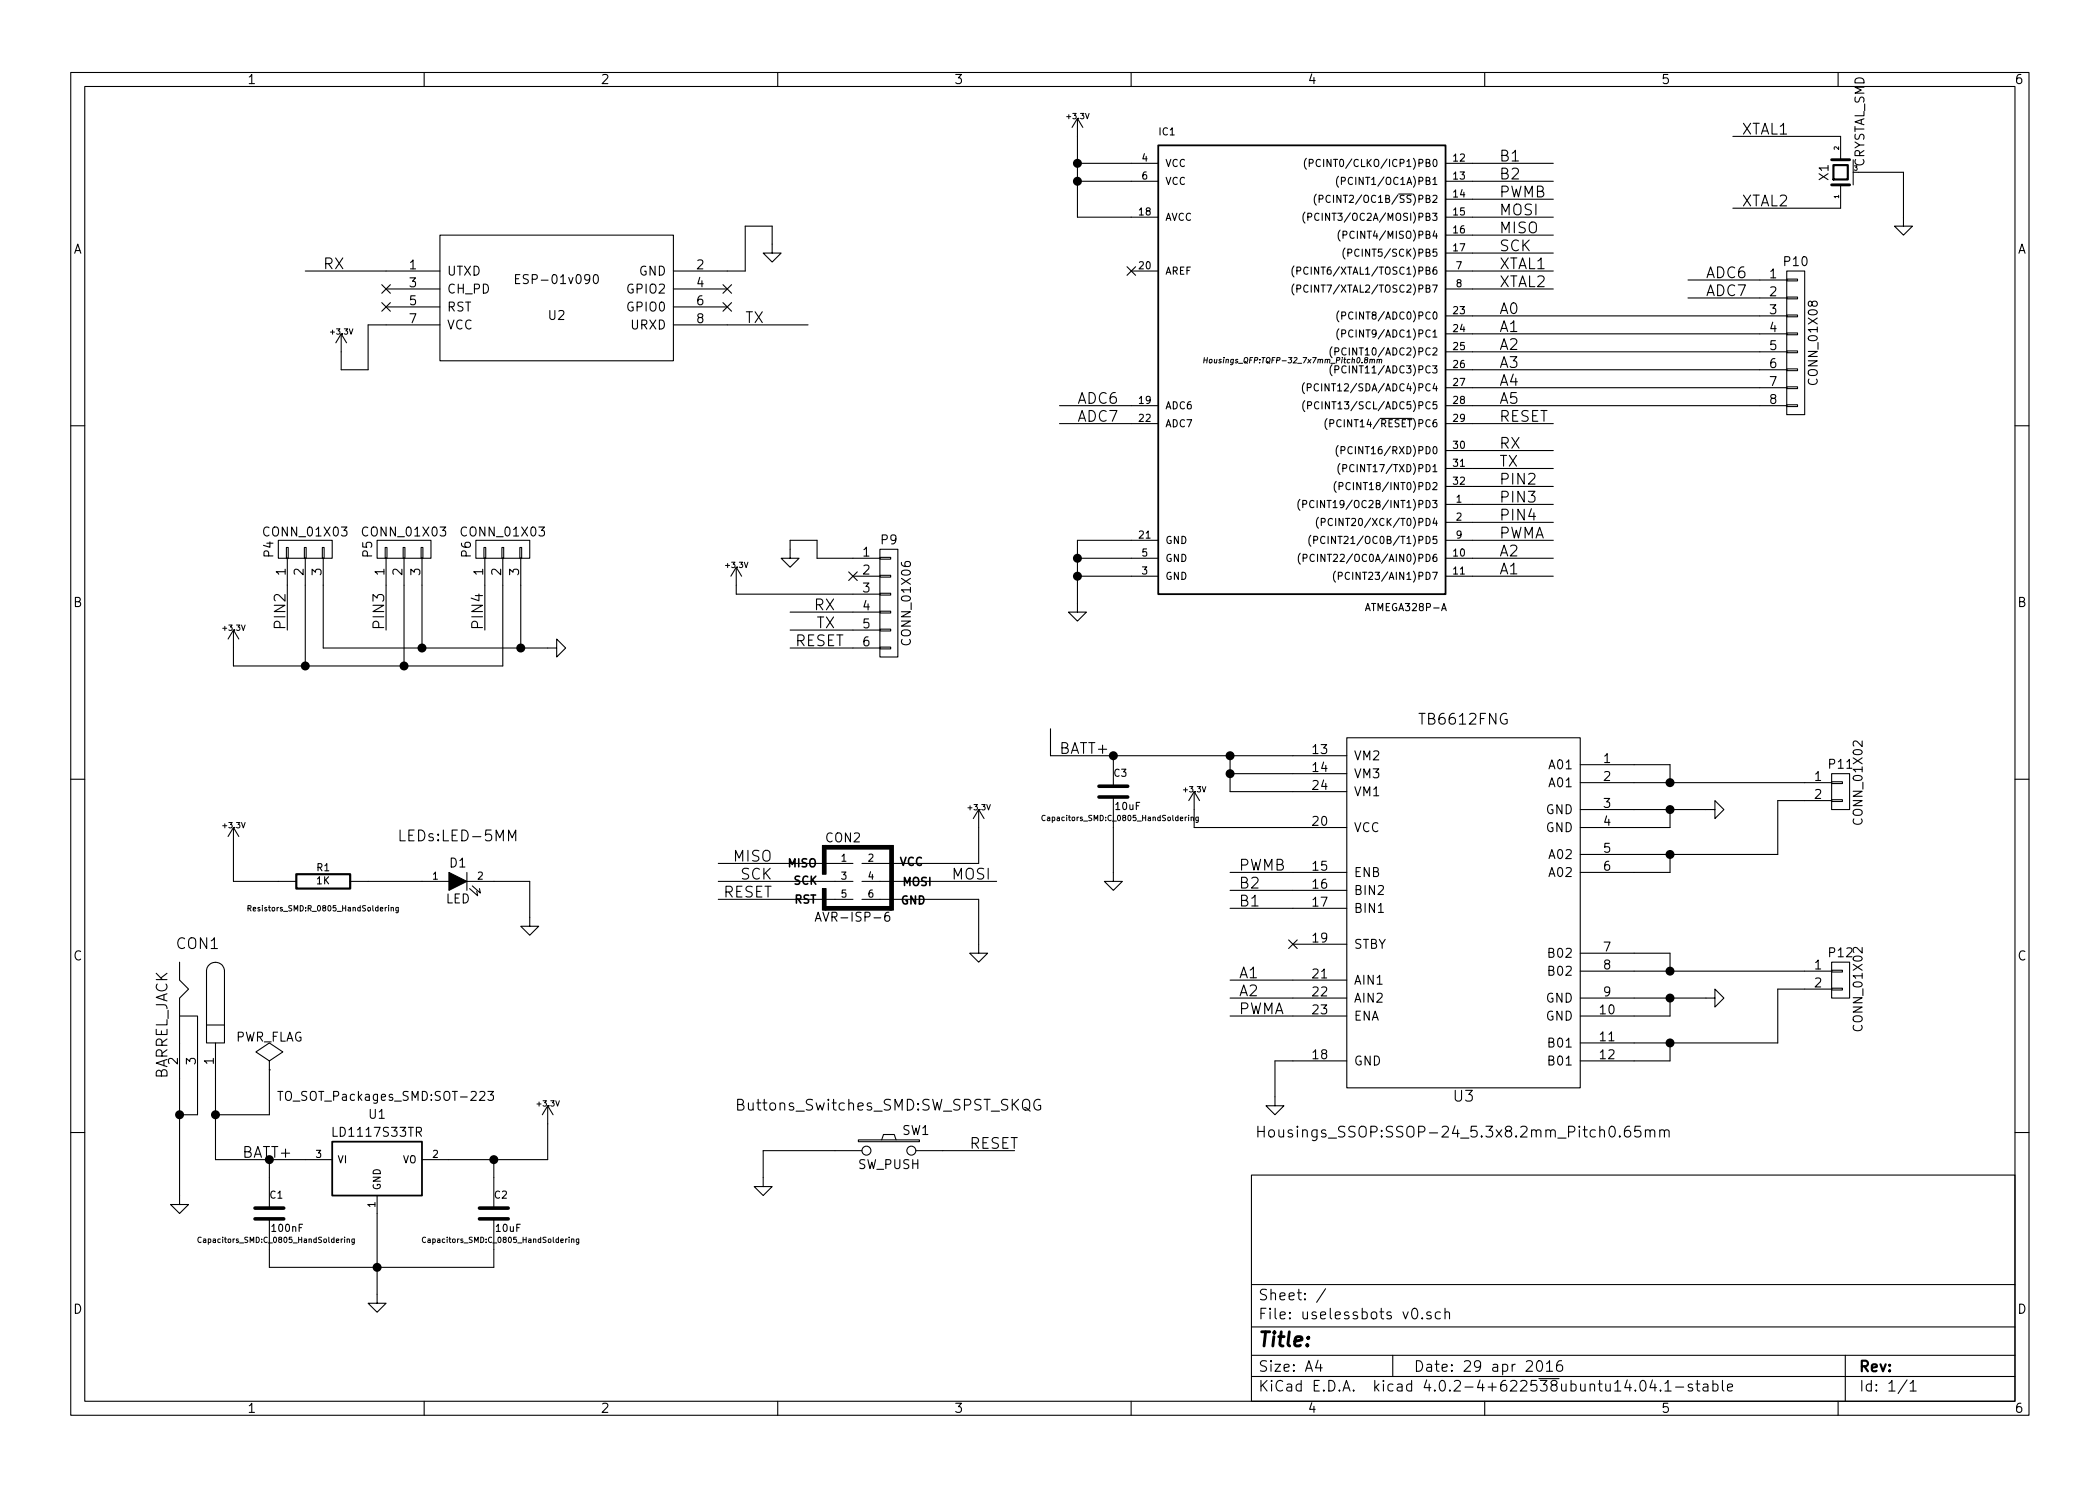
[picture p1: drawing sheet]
<svg xmlns="http://www.w3.org/2000/svg" width="297mm" height="210mm" viewBox="0 0 297 210" stroke-linecap="round" stroke-linejoin="round" font-family="sans-serif">
<g fill="none" stroke="#000" stroke-width=".15">
<path d="M10 10.3h277v189.9h-277zM12 12.2h273v186.1h-273zM60 10.3v1.9M110 10.3v1.9M152.4 16.8v13.9h11.4M152.4 16.8l-.8 1.2M152.4 16.8l.8 1.2M160 10.3v1.9M210 10.3v1.9M245.1 19.3h15.2v3.3M260 10.3v1.9M43.2 38.3h19"/>
<path d="M62.2 33.3h33v17.7h-33zM72.9 39.4h.5M73.5 38.9h-.6v1.2h.6M84 39l.3-.1a.72 .72 0 0 1-.1 1.2l-.2-.1-.1-.4zM109.2 35.8h-1.3l1.3 1.3 1.3-1.3h-1.3v-3.8h-3.8v6.3h-10.2M152.4 23.1h11.4M152.4 25.6h11.4M159.4 37.7l1.2 1.3M160 38.3h3.8M160.6 37.7l-1.2 1.3M183 37.6a1.2 1.2 0 0 0 0 1.6M183.4 38.3h.5l.1-.2-.1-.3h-.5v1"/>
<path d="M184.6 30a1.2 1.2 0 0 0 0 1.6M184.8 22.4a1.2 1.2 0 0 0 0 1.5M185 30.7h.5v-.2v-.3h-.5v1M185.2 23.1l.5-.1 .1-.1-.1-.3-.5-.1v1.1M186.2 27.5a1.2 1.2 0 0 0 0 1.5M186.6 30.3a.4 .4 0 0 0-.5 0 .4 .4 0 0 0-.1 .5 .37 .37 0 0 0 .1 .3 .37 .37 0 0 0 .5 0M186.6 28.2l.5-.1v-.1v-.3l-.5-.1v1M186.8 22.7a.4 .4 0 0 0-.5-.1 .4 .4 0 0 0-.1 .5 .37 .37 0 0 0 .1 .4 .37 .37 0 0 0 .5 0M188.2 27.7a.4 .4 0 0 0-.5 0 .4 .4 0 0 0-.1 .5 .37 .37 0 0 0 .1 .4 .37 .37 0 0 0 .5-.1M189.3 24.9a1.2 1.2 0 0 0 0 1.6M189.6 32.6a1.2 1.2 0 0 0 0 1.5M189.7 25.6h.5l.1-.2-.1-.3h-.5v1"/>
<path d="M190 33.2h.4l.1-.2-.1-.2-.4-.1v1M190.2 35.1a1.2 1.2 0 0 0 0 1.5M190.7 35.8l.4-.1 .1-.1-.1-.3-.4-.1v1.1M204.5 38.3h15.2M204.5 23.1h15.2M204.5 25.6h15.2M204.5 28.2h15.2M204.5 30.7h15.2M204.5 33.3h15.2M204.5 35.8h15.2M238.8 39.6h13.9M252.7 38.3h2.6v20.4h-2.6z"/>
<path d="M252.7 39.5h1.6v.2h-1.6zM260.3 26.2v3.3h-15.2M262.1 22.6v3.6M262.9 24.4h6.3v7.6h1.3l-1.3 1.3-1.2-1.3h1.2M48.3 47.2l-.8 1.3M48.3 47.2l.7 1.3M54 40.3l1.2 1.2M54 42.8l1.2 1.2M54.6 40.9h7.6M54.6 43.4h7.6M55.2 40.3l-1.2 1.2M55.2 42.8l-1.2 1.2"/>
<path d="M62.2 46h-10.1v6.3h-3.8v-5.1M95.2 40.9h7.7M95.2 43.4h7.7M95.2 46h19.1M102.3 40.3l1.2 1.2M102.3 42.8l1.2 1.2M103.5 40.3l-1.2 1.2M103.5 42.8l-1.2 1.2M149.9 59.9h13.9M149.9 57.4h13.9M183 40.2a1.2 1.2 0 0 0 0 1.5M183.4 40.9l.5-.1 .1-.1-.1-.3-.5-.1v1"/>
<path d="M184.5 54.1a1.2 1.2 0 0 0 0 1.6M184.6 56.7a1.2 1.2 0 0 0 0 1.5M184.9 54.8h.5l.1-.2-.1-.2-.5-.1v1M185 57.4l.4-.1 .1-.1-.1-.3-.4-.1v1.1M186.5 54.4a.4 .4 0 0 0-.5 0 .4 .4 0 0 0-.1 .5 .37 .37 0 0 0 .2 .4 .37 .37 0 0 0 .4-.1M186.5 56.9a.4 .4 0 0 0-.5 0 .4 .4 0 0 0-.1 .5 .37 .37 0 0 0 .2 .4 .37 .37 0 0 0 .4 0M187.7 59.2a1.2 1.2 0 0 0 0 1.6M188.1 59.9h.5l.1-.2-.1-.3h-.5v1M188.4 49.1a1.2 1.2 0 0 0 0 1.5M188.4 51.6a1.2 1.2 0 0 0 0 1.6M188.8 49.8l.5-.1 .1-.2-.1-.2-.5-.1v1M188.8 52.3l.5-.1 .1-.1-.1-.3h-.5v1"/>
<path d="M189.4 44a1.2 1.2 0 0 0 0 1.5M189.4 46.5a1.2 1.2 0 0 0 0 1.6M189.8 44.7l.5-.1v-.1v-.3l-.5-.1v1.1M189.8 47.2h.5v-.2v-.3h-.5v1M195.2 59.2h4.6M204.5 40.9h15.2M204.5 59.9h15.2M204.5 44.7h48.2M204.5 47.2h48.2M204.5 49.8h48.2M204.5 52.3h48.2M204.5 54.9h48.2"/>
<path d="M204.5 57.4h48.2M238.8 42.2h13.9M252.7 57.3h1.6v.2h-1.6zM252.7 54.7h1.6v.3h-1.6zM252.7 52.2h1.6v.2h-1.6zM252.7 49.7h1.6v.2h-1.6zM252.7 47.1h1.6v.3h-1.6zM252.7 44.6h1.6v.2h-1.6zM252.7 42h1.6v.3h-1.6zM10 60.2h2M39.4 76.4h7.6v2.6h-7.6zM40.5 77.5h.3v1.5h-.3z"/>
<path d="M40.6 79v10.1M43.1 77.5h.2v1.5h-.2zM43.2 79v15.2M45.6 77.5h.2v1.5h-.2zM45.7 79v12.7h33v-1.3l1.3 1.3-1.3 1.3v-1.3M53.3 76.4h7.7v2.6h-7.7zM54.5 77.5h.2v1.5h-.2zM54.6 79v10.1M57 77.5h.3v1.5h-.3zM57.1 79v15.2M59.6 77.5h.2v1.5h-.2zM59.7 79v12.7"/>
<path d="M67.3 76.4h7.6v2.6h-7.6zM68.5 77.5h.2v1.5h-.2zM68.6 79v10.1M71 77.5h.2v1.5h-.2zM71.1 79v15.2h-38.1v-5.1M73.5 77.5h.3v1.5h-.3zM73.7 79v12.7M111.8 79h-1.3l1.3 1.3 1.2-1.3h-1.2v-2.6h3.8v2.6h8.9M124.5 78.9h1.5v.2h-1.5zM124.5 77.7h2.5v15.3h-2.5zM152.4 79h11.4M163.8 76.4h-11.4v10.2h1.3l-1.3 1.3-1.3-1.3h1.3"/>
<path d="M183.9 70.7a1.2 1.2 0 0 0 0 1.5M183.9 78.3a1.2 1.2 0 0 0 0 1.5M184.3 71.3h.5v-.2v-.2l-.5-.1v1M184.3 79l.5-.1 .1-.1-.1-.3-.5-.1v1M185.4 75.7a1.2 1.2 0 0 0 0 1.6M185.8 76.4h.5l.1-.2-.1-.3h-.5v1M185.9 70.9a.4 .4 0 0 0-.5 0 .4 .4 0 0 0-.2 .5 .37 .37 0 0 0 .2 .4 .37 .37 0 0 0 .5-.1M185.9 78.5a.4 .4 0 0 0-.5 0 .4 .4 0 0 0-.1 .5 .37 .37 0 0 0 .2 .4 .37 .37 0 0 0 .4-.1M186.5 73.2a1.2 1.2 0 0 0 0 1.5M186.9 73.9l.5-.1 .1-.1-.1-.3-.5-.1v1.1M187.4 76a.4 .4 0 0 0-.5 0 .4 .4 0 0 0-.1 .5 .37 .37 0 0 0 .2 .4 .37 .37 0 0 0 .4-.1M188.5 73.5a.4 .4 0 0 0-.5-.1 .4 .4 0 0 0-.1 .5 .37 .37 0 0 0 .1 .4 .37 .37 0 0 0 .5 0"/>
<path d="M189 68.1a1.2 1.2 0 0 0 0 1.6M189.3 63a1.2 1.2 0 0 0 0 1.6M189.4 68.8h.5l.1-.2-.1-.3h-.5v1M189.5 65.6a1.2 1.2 0 0 0 0 1.5M189.7 63.7h.5v-.2v-.3h-.5v1M189.9 66.3l.5-.1 .1-.1-.1-.3-.5-.1v1M204.5 79h15.2M204.5 71.4h15.2M204.5 73.9h15.2M204.5 76.4h15.2M204.5 63.7h15.2M204.5 66.3h15.2"/>
<path d="M204.5 68.8h15.2M285 60.2h2M33 89.1l-.7 1.3M33 89.1l.8 1.3M104.1 80.3v3.8h20.4M104.1 80.3l-.7 1.2M104.1 80.3l.8 1.2M111.8 86.6h12.7M111.8 89.1h12.7M111.8 91.7h12.7M120 80.9l1.3 1.2M120.6 81.5h3.9"/>
<path d="M121.3 80.9l-1.3 1.2M124.5 91.6h1.5v.2h-1.5zM124.5 89h1.5v.3h-1.5zM124.5 86.5h1.5v.2h-1.5zM124.5 83.9h1.5v.3h-1.5zM124.5 81.4h1.5v.3h-1.5zM152.4 81.5h11.4M188.9 80.8a1.2 1.2 0 0 0 0 1.6M189.3 81.5h.5l.1-.2-.1-.3h-.5v1M203.9 86.4l.3-1 .4 1M204.5 81.5h15.2M10 110.3h2"/>
<path d="M33 117.1v7.6h8.9M33 117.1l-.7 1.3M33 117.1l.8 1.3M71.9 119v-1.6l.5 1.1 .5-1.1v1.6M138.4 114.5l-.7 1.3M138.4 114.5v7.7h-16.5M138.4 114.5l.8 1.3M148.6 103.1v3.8h41.9M157.5 112.8v11.9h1.2l-1.2 1.3-1.3-1.3h1.3M157.5 106.9v4.3M168.9 112v5.1h21.6M168.9 112l-.8 1.3"/>
<path d="M168.9 112l.8 1.3M174 109.5h16.5M174 106.9v5.1h16.5M190.5 104.4h33v49.5h-33zM223.5 114.5h19.1v-1.2l1.2 1.2-1.2 1.3v-1.3M223.5 110.7h35.6M223.5 108.2h12.7v2.5M236.2 114.5v2.6h-12.7M259.1 113.2h1.5v.2h-1.5zM259.1 110.6h1.5v.3h-1.5zM259.1 109.5h2.5v5h-2.5zM259.1 113.3h-7.6v7.6h-28"/>
<path d="M285 110.3h2M25.4 136.1v2.6l1.3 1.2-1.3 1.3v29.2h1.3l-1.3 1.3-1.3-1.3h1.3M49.5 124.7h14M66 124.7h8.9v6.4h1.3l-1.3 1.2-1.2-1.2h1.2M66 123.4v2.6M66.4 125.7l1.2 1-.2-.6M66.8 125.3l1.1 1.1-.1-.7M101.6 124.7h19M101.6 122.2h19M101.6 127.2h19M115.3 130.3l.4-1.2 .5 1.2M115.4 130h.6"/>
<path d="M121.9 127.2h16.5v7.7h1.3l-1.3 1.2-1.2-1.2h1.2M121.9 124.7h19.1M125.7 129.1a.47 .47 0 0 0-.6 .5v.5l.1 .2h.4l.2-.1 .1-.4-.2-.2h-.3l-.3 .2M174 123.4h16.5M174 138.7h16.5M174 126h16.5M174 128.5h16.5M182.3 133l1.2 1.2M182.9 133.6h7.6M183.5 133l-1.2 1.2M223.5 137.4h35.6M223.5 134.9h12.7v2.5"/>
<path d="M236.2 120.9v2.5h-12.7M259.1 139.8h1.5v.3h-1.5zM259.1 137.3h1.5v.2h-1.5zM259.1 136.1h2.5v5.1h-2.5zM259.1 139.9h-7.6v7.7h-28M25.4 143.8h2.5v13.9h-2.5M29.2 145h2.5v2.6h-2.5zM29.2 145v-7.6a1.27 1.27 0 0 1 1.3-1.2 1.27 1.27 0 0 1 1.2 1.2v7.6M30.5 147.6v16.5h16.5M38.1 151.4h.1M38.1 150.1l1.9-1.3-1.9-1.2-1.9 1.2 1.9 1.3v1.3M38.1 151.4v6.3h-7.6"/>
<path d="M39.3 154.4h.7M69 154.4h.8l-.4 .5 .3 .1v.6l-.1 .1h-.4l-.2-.1M77.5 156.5l-.8 1.2M77.5 156.5v7.6h-17.8M77.5 156.5l.7 1.2M147.1 155.6a.75 .75 0 0 0-.9 .5 .75 .75 0 0 0 .5 1l.5-.2v-.5h-.3M174 141.2h16.5M174 143.8h16.5M177.9 159.4v1.5M178.8 159.4v1.5M179.6 159.9a.42 .42 0 0 1 .7 .3v.4a.43 .43 0 0 1-.4 .3 .43 .43 0 0 1-.4-.3v-.4zM190.5 150.1h-10.2v6.4h1.3l-1.3 1.2-1.2-1.2h1.2"/>
<path d="M223.5 141.2h19.1v-1.3l1.2 1.3-1.2 1.3v-1.3M232 159.4h-.7l-.1 .7 .2-.2 .6 .1 .1 .2v.4l-.3 .3h-.4l-.2-.2M232.7 159.9v1M234.8 159.9v1M236.2 141.2v2.6h-12.7M236.2 147.6v2.5h-12.7M10 160.2h2M38.1 164.1v6.8M38.1 172.5v6.8h31.7v-6.8M53.3 169.2v15.2h1.3l-1.3 1.3-1.2-1.3h1.2M69.8 164.1v6.8M121.4 161.3h8.6v.2h-8.6z"/>
<path d="M121.9 162.8h-14v5.1h1.3l-1.3 1.3-1.2-1.3h1.2M124.7 161.3l.3-.8h1.5l.2 .8M129.5 162.8h14M177 166.3h108v32h-108zM177.9 160.1h.9M232.7 160a.38 .38 0 0 1 .7 .1v.8M233.4 160.1a.35 .35 0 0 1 .3-.3 .35 .35 0 0 1 .4 .3v.8M234.8 160a.38 .38 0 0 1 .6 .1v.8M235.4 160.1a.35 .35 0 0 1 .4-.3 .35 .35 0 0 1 .3 .3v.8M285 160.2h2M60 198.3v1.9M110 198.3v1.9"/>
<path d="M160 198.3v1.9M177 194.8h108M177 191.8h108M177 187.8h108M177 181.8h108M186.4 192.5l-.3 1h.9M186.8 193v1M187.5 182.3l-1.3 2M197 191.8v3M201.2 186.5v.1l-.1-.1h.1v.1M202.4 185.7a.37 .37 0 0 0-.6 .1v.1a.54 .54 0 0 0 .6 .3l.1 .1-.1 .2-.2 .1-.4-.1M203.7 185.7l-.4-.1-.3 .3 .1 .6 .2 .1 .4-.1"/>
<path d="M204.4 185.7a.38 .38 0 0 1 .6 .1v.8M204.4 185.1v1.5M210 198.3v1.9M217.5 192.7a.35 .35 0 0 1 .3-.2 .35 .35 0 0 1 .3 .3 .77 .77 0 0 1-.4 1.2 .9 .9 0 0 1-.2-1.3zM218.7 193l.5-.5v1.5M218.7 194h.9M220.9 192.5a.59 .59 0 0 0-.7 .7v.7l.2 .1h.4l.2-.1v-.5l-.1-.2-.5-.1-.2 .3M232.2 195.4a.34 .34 0 0 1 .5 .2 .77 .77 0 0 1-.4 1.2 .97 .97 0 0 1-.1-1.4zM233.7 195.2l-.3 1.1h.9M234.1 195.8v1M234.9 196.7v.1l-.1-.1h.1v.1M235.5 195.8l.4-.5v1.5"/>
<path d="M235.5 196.8h.9M237 196.3h1.2M239.4 195.9a.37 .37 0 0 0-.6 .1v.1a.54 .54 0 0 0 .6 .3v.1v.2l-.2 .1-.4-.1M239.9 195.8h.5M240.1 195.3v1.3l.2 .2h.1M240.9 195.9l.2-.1 .4 .1 .1 .9M241.6 196.2l-.5 .1-.2 .2v.2l.2 .1 .5-.1M242.3 195.9a.48 .48 0 0 1 .6 .1l.1 .1-.1 .6a.48 .48 0 0 1-.6 0M242.3 195.3v1.5M243.6 195.3v1.3l.2 .2M244.3 196.3l.8-.1-.1-.3-.4-.1-.3 .2 .1 .7 .2 .1 .4-.1M260 198.3v1.9"/>
<path d="M261 191.8v6.5M269.7 195.2l-1.2 2M270.2 195.8l.4-.5v1.5M270.2 196.8h.8"/>
<circle cx="122.6" cy="162.8" r=".63"/>
<circle cx="128.9" cy="162.8" r=".63"/>
</g>
<path d="M155.4 112.8h4.1M155.4 111.2h4.1M36.1 172.5h4M36.1 170.9h4M67.8 172.5h4.1M67.8 170.9h4.1" fill="none" stroke="#000" stroke-width=".51"/>
<g fill="none" stroke="#000" stroke-width=".14">
<path d="M170.3 50.9h.4M170.4 50.6l-.1 .8M170.8 50.6l-.1 .8M193.8 50.9h.3v.5M194.1 50.9h.3v.5M194.8 50.9h.3v.5M194.8 50.8l-.1 .6M195.1 50.9h.3v.5M147.8 115.4a.34 .34 0 0 0-.4 .3 .34 .34 0 0 0 .4 .3M168.1 115.4h.1M168.1 115.6v.5M168.5 115.7l.3-.1v.5"/>
<path d="M168.5 115.6v.5M169.5 115.6v.7h-.3M169.5 115.6h-.2l-.2 .1 .1 .3 .3 .1M35.1 128.5h.3l.1-.3-.4-.1v.8M35.3 128.5l.2 .4M55 128.1v.1M55.3 128.4h.3l.1 .5M55.3 128.4v.5M56.3 128.4v.7h-.3M56.3 128.4h-.2l-.1 .1v.3h.3M28.4 175.1a.34 .34 0 0 0-.4 .3 .34 .34 0 0 0 .4 .3M48.7 175.1h.1"/>
<path d="M48.7 175.3v.5M49.1 175.4l.3-.1v.5M49.1 175.3v.5M50.1 175.3v.7h-.3M50.1 175.3h-.2l-.1 .1v.3l.3 .1M60.2 175.1a.34 .34 0 0 0-.5 .3 .34 .34 0 0 0 .5 .3M80.5 175.1h.1M80.5 175.3v.5M80.8 175.4l.4-.1v.5M80.8 175.3v.5M81.9 175.3l-.1 .7h-.3M81.9 175.3h-.3l-.1 .1v.3l.4 .1"/>
</g>
<path d="M116.7 119.6h9.2v.5h-9.2zM116.3 119.6h.5v4.1h-.5zM125.9 119.6h.5v9.2h-.5zM63.5 123.4l2.5 1.3-2.5 1.3zM116.7 128.3h9.4v.5h-9.4zM116.3 125.7h.5v3.1h-.5z" fill="#000" stroke="#000" stroke-width=".15"/>
<path d="M259.3 23.4h2.1v2h-2.1zM41.9 123.7h7.6v2h-7.6z" fill="none" stroke="#000" stroke-width=".3"/>
<path d="M163.8 20.6h40.7v63.5h-40.7zM47 161.5h12.7v7.7h-12.7z" fill="none" stroke="#000" stroke-width=".25"/>
<path d="M259.1 26.2h2.5M259.1 22.6h2.5" fill="none" stroke="#000" stroke-width=".41"/>
<g fill="#000" stroke="#000" stroke-width=".25">
<circle cx="152.4" cy="23.1" r=".51"/>
<circle cx="152.4" cy="25.6" r=".51"/>
<circle cx="152.4" cy="79" r=".51"/>
<circle cx="43.2" cy="94.2" r=".51"/>
<circle cx="57.2" cy="94.2" r=".51"/>
<circle cx="59.7" cy="91.7" r=".51"/>
<circle cx="73.7" cy="91.7" r=".51"/>
<circle cx="152.4" cy="81.5" r=".51"/>
<circle cx="157.5" cy="106.9" r=".51"/>
<circle cx="174" cy="109.5" r=".51"/>
<circle cx="174" cy="106.9" r=".51"/>
<circle cx="236.2" cy="114.5" r=".51"/>
<circle cx="236.2" cy="110.7" r=".51"/>
<circle cx="236.2" cy="120.9" r=".51"/>
<circle cx="236.2" cy="137.4" r=".51"/>
<circle cx="25.4" cy="157.7" r=".51"/>
<circle cx="30.5" cy="157.7" r=".51"/>
<circle cx="236.2" cy="147.6" r=".51"/>
<circle cx="236.2" cy="141.2" r=".51"/>
<circle cx="38.1" cy="164.1" r=".51"/>
<circle cx="53.3" cy="179.3" r=".51"/>
<circle cx="69.9" cy="164.1" r=".51"/>
</g>
<text font-size="2.8" x="178" y="190.5">Title:</text>
<g font-size="2.1">
<text x="212.1" y="22.9">B1</text>
<text x="246.4" y="19">XTAL1</text>
<text x="212.1" y="25.4">B2</text>
<text x="212.1" y="27.9">PWMB</text>
<text x="246.4" y="29.2">XTAL2</text>
<text x="212.1" y="35.6">SCK</text>
<text x="212.1" y="33">MISO</text>
<text x="212.1" y="30.5">MOSI</text>
<text x="45.7" y="38.1">RX</text>
<text x="212.1" y="38.1">XTAL1</text>
<text x="212.1" y="40.6">XTAL2</text>
<text x="241.3" y="39.4">ADC6</text>
<text x="241.3" y="41.9">ADC7</text>
<text x="105.4" y="45.7">TX</text>
<text x="212.1" y="47">A1</text>
<text x="212.1" y="44.4">A0</text>
<text x="212.1" y="49.5">A2</text>
<text x="212.1" y="52.1">A3</text>
<text x="152.4" y="57.1">ADC6</text>
<text x="152.4" y="59.7">ADC7</text>
<text x="212.1" y="59.7">RESET</text>
<text x="212.1" y="54.6">A4</text>
<text x="212.1" y="57.1">A5</text>
<text x="212.1" y="63.5">RX</text>
<text x="212.1" y="66">TX</text>
<text x="212.1" y="68.6">PIN2</text>
<text x="212.1" y="71.1">PIN3</text>
<text x="212.1" y="73.7">PIN4</text>
<text x="212.1" y="76.2">PWMA</text>
<text x="212.1" y="78.7">A2</text>
<text x="212.1" y="81.3">A1</text>
<text x="40.4" y="89.1" transform="rotate(-90 40.4 89.1)">PIN2</text>
<text x="54.4" y="89.1" transform="rotate(-90 54.4 89.1)">PIN3</text>
<text x="68.3" y="89.1" transform="rotate(-90 68.3 89.1)">PIN4</text>
<text x="115.2" y="86.4">RX</text>
<text x="115.4" y="88.9">TX</text>
<text x="112.3" y="91.4">RESET</text>
<text x="149.9" y="106.7">BATT+</text>
<text x="201" y="102.5">TB6612FNG</text>
<text x="56.9" y="119">LEDs:LED-5MM</text>
<text x="103.8" y="121.9">MISO</text>
<text x="104.7" y="124.5">SCK</text>
<text x="134.6" y="124.5">MOSI</text>
<text x="175.3" y="123.2">PWMB</text>
<text x="175.3" y="125.7">B2</text>
<text x="102.1" y="127">RESET</text>
<text x="175.3" y="128.3">B1</text>
<text x="25" y="134.3">CON1</text>
<text x="175.3" y="143.5">PWMA</text>
<text x="175.3" y="138.4">A1</text>
<text x="175.3" y="141">A2</text>
<text x="23.7" y="152.9" transform="rotate(-90 23.7 152.9)">BARREL_JACK</text>
<text x="205.7" y="155.9">U3</text>
<text x="104.4" y="157.1">Buttons_Switches_SMD:SW_SPST_SKQG</text>
<text x="180.6" y="161">Housings_SSOP:SSOP-24_5.3x8.2mm_Pitch0.65mm</text>
<text x="34.3" y="163.8">BATT+</text>
<text x="137.2" y="162.6">RESET</text>
<text x="178" y="184">Sheet: /</text>
<text x="178" y="186.7">File: uselessbots v0.sch</text>
<text x="178" y="196.9">KiCad E.D.A. kicad 4.0.2-4+622538ubuntu14.04.1-stable</text>
<text x="178" y="194.1">Size: A4</text>
<text x="200" y="194.1">Date: 29 apr 2016</text>
<text x="263" y="194.1">Rev:</text>
<text x="263" y="196.9">Id: 1/1</text>
</g>
<g font-size="1.8">
<text x="35" y="11.9">1</text>
<text x="85" y="11.9">2</text>
<text x="135" y="11.9">3</text>
<text x="185" y="11.9">4</text>
<text x="235" y="11.9">5</text>
<text x="285" y="11.9">6</text>
<text x="263.7" y="23.8" transform="rotate(-90 263.7 23.8)">CRYSTAL_SMD</text>
<text x="258.6" y="25.4" transform="rotate(-90 258.6 25.4)">X1</text>
<text x="10.4" y="35.9">A</text>
<text x="285.4" y="35.9">A</text>
<text x="57.9" y="38.1">1</text>
<text x="57.9" y="40.6">3</text>
<text x="63.2" y="39">UTXD</text>
<text x="63.2" y="41.5">CH_PD</text>
<text x="73.7" y="40.2">ESP-01v090</text>
<text x="88.8" y="41.5">GPIO2</text>
<text x="90.3" y="39">GND</text>
<text x="98.6" y="38.1">2</text>
<text x="98.6" y="40.6">4</text>
<text x="250.3" y="39.4">1</text>
<text x="250.3" y="41.9">2</text>
<text x="252.4" y="37.6">P10</text>
<text x="57.9" y="43.2">5</text>
<text x="57.9" y="45.7">7</text>
<text x="63.2" y="44.1">RST</text>
<text x="63.2" y="46.6">VCC</text>
<text x="77.6" y="45.3">U2</text>
<text x="88.8" y="44.1">GPIO0</text>
<text x="89.2" y="46.6">URXD</text>
<text x="98.6" y="43.2">6</text>
<text x="98.6" y="45.7">8</text>
<text x="250.3" y="44.4">3</text>
<text x="250.3" y="47">4</text>
<text x="250.3" y="49.5">5</text>
<text x="250.3" y="52.1">6</text>
<text x="250.3" y="54.6">7</text>
<text x="250.3" y="57.1">8</text>
<text x="257.1" y="54.1" transform="rotate(-90 257.1 54.1)">CONN_01X08</text>
<text x="37.5" y="75.9">CONN_01X03</text>
<text x="51.5" y="75.9">CONN_01X03</text>
<text x="65.5" y="75.9">CONN_01X03</text>
<text x="124.7" y="77">P9</text>
<text x="38.7" y="78.8" transform="rotate(-90 38.7 78.8)">P4</text>
<text x="40.4" y="81.4" transform="rotate(-90 40.4 81.4)">1</text>
<text x="42.9" y="81.4" transform="rotate(-90 42.9 81.4)">2</text>
<text x="45.5" y="81.4" transform="rotate(-90 45.5 81.4)">3</text>
<text x="52.6" y="78.8" transform="rotate(-90 52.6 78.8)">P5</text>
<text x="54.4" y="81.4" transform="rotate(-90 54.4 81.4)">1</text>
<text x="56.9" y="81.4" transform="rotate(-90 56.9 81.4)">2</text>
<text x="59.4" y="81.4" transform="rotate(-90 59.4 81.4)">3</text>
<text x="66.6" y="78.8" transform="rotate(-90 66.6 78.8)">P6</text>
<text x="68.3" y="81.4" transform="rotate(-90 68.3 81.4)">1</text>
<text x="70.9" y="81.4" transform="rotate(-90 70.9 81.4)">2</text>
<text x="73.4" y="81.4" transform="rotate(-90 73.4 81.4)">3</text>
<text x="122.1" y="78.7">1</text>
<text x="122.1" y="81.3">2</text>
<text x="122.1" y="83.8">3</text>
<text x="10.4" y="85.9">B</text>
<text x="122.1" y="86.4">4</text>
<text x="122.1" y="88.9">5</text>
<text x="285.4" y="85.9">B</text>
<text x="122.1" y="91.4">6</text>
<text x="128.8" y="91" transform="rotate(-90 128.8 91)">CONN_01X06</text>
<text x="185.7" y="106.7">13</text>
<text x="191.5" y="107.6">VM2</text>
<text x="226.8" y="107.9">1</text>
<text x="185.7" y="109.2">14</text>
<text x="185.7" y="111.8">24</text>
<text x="191.5" y="110.1">VM3</text>
<text x="191.5" y="112.6">VM1</text>
<text x="219.3" y="108.8">A01</text>
<text x="219.3" y="111.4">A01</text>
<text x="226.8" y="110.5">2</text>
<text x="256.7" y="110.5">1</text>
<text x="256.7" y="113">2</text>
<text x="258.8" y="108.8">P11</text>
<text x="116.8" y="119.2">CON2</text>
<text x="185.7" y="116.8">20</text>
<text x="191.5" y="117.7">VCC</text>
<text x="218.6" y="115.2">GND</text>
<text x="218.6" y="117.7">GND</text>
<text x="226.8" y="114.3">3</text>
<text x="226.8" y="116.8">4</text>
<text x="263.4" y="116.4" transform="rotate(-90 263.4 116.4)">CONN_01X02</text>
<text x="63.7" y="122.7">D1</text>
<text x="185.7" y="123.2">15</text>
<text x="185.7" y="125.7">16</text>
<text x="191.5" y="124.1">ENB</text>
<text x="219.3" y="121.5">A02</text>
<text x="219.3" y="124.1">A02</text>
<text x="226.8" y="120.6">5</text>
<text x="226.8" y="123.2">6</text>
<text x="63" y="127.8">LED</text>
<text x="116.3" y="130.4">AVR-ISP-6</text>
<text x="185.7" y="128.3">17</text>
<text x="191.5" y="126.6">BIN2</text>
<text x="191.5" y="129.2">BIN1</text>
<text x="10.4" y="135.9">C</text>
<text x="185.7" y="133.3">19</text>
<text x="191.5" y="134.2">STBY</text>
<text x="219.3" y="135.5">B02</text>
<text x="226.8" y="134.6">7</text>
<text x="226.8" y="137.2">8</text>
<text x="256.7" y="137.2">1</text>
<text x="258.8" y="135.4">P12</text>
<text x="285.4" y="135.9">C</text>
<text x="185.7" y="138.4">21</text>
<text x="185.7" y="141">22</text>
<text x="185.7" y="143.5">23</text>
<text x="191.5" y="139.3">AIN1</text>
<text x="191.5" y="141.9">AIN2</text>
<text x="218.6" y="141.9">GND</text>
<text x="219.3" y="138">B02</text>
<text x="226.4" y="143.5">10</text>
<text x="226.8" y="141">9</text>
<text x="256.7" y="139.7">2</text>
<text x="33.1" y="147.4">PWR_FLAG</text>
<text x="185.7" y="149.9">18</text>
<text x="191.5" y="144.4">ENA</text>
<text x="218.6" y="144.4">GND</text>
<text x="219.3" y="148.2">B01</text>
<text x="226.4" y="147.3">11</text>
<text x="226.4" y="149.9">12</text>
<text x="263.4" y="145.6" transform="rotate(-90 263.4 145.6)">CONN_01X02</text>
<text x="25.1" y="150.6" transform="rotate(-90 25.1 150.6)">2</text>
<text x="27.7" y="150.6" transform="rotate(-90 27.7 150.6)">3</text>
<text x="30.2" y="150.6" transform="rotate(-90 30.2 150.6)">1</text>
<text x="40.2" y="155.7">TO_SOT_Packages_SMD:SOT-223</text>
<text x="191.5" y="150.7">GND</text>
<text x="219.3" y="150.7">B01</text>
<text x="47.4" y="160.8">LD1117S33TR</text>
<text x="52.2" y="158.3">U1</text>
<text x="127.6" y="160.6">SW1</text>
<text x="121.4" y="165.4">SW_PUSH</text>
<text x="10.4" y="185.9">D</text>
<text x="285.4" y="185.9">D</text>
<text x="35" y="199.9">1</text>
<text x="85" y="199.9">2</text>
<text x="135" y="199.9">3</text>
<text x="185" y="199.9">4</text>
<text x="235" y="199.9">5</text>
<text x="285" y="199.9">6</text>
</g>
<g font-size="1.6">
<text x="111.4" y="122.7">MISO</text>
<text x="112.2" y="125.2">SCK</text>
<text x="127.2" y="122.5">VCC</text>
<text x="127.7" y="125.3">MOSI</text>
<text x="112.3" y="127.8">RST</text>
<text x="127.4" y="128">GND</text>
</g>
<g font-size="1.4">
<text x="161.5" y="22.9">4</text>
<text x="164" y="19.1">IC1</text>
<text x="164.8" y="23.6">VCC</text>
<text x="186.8" y="23.6">(PCINT0/CLKO/ICP1)PB0</text>
<text x="205.6" y="22.9">12</text>
<text x="161.5" y="25.4">6</text>
<text x="164.8" y="26.2">VCC</text>
<text x="188.1" y="28.7">(PCINT2/OC1B/SS)PB2</text>
<text x="190.4" y="26.2">(PCINT1/OC1A)PB1</text>
<text x="205.6" y="25.4">13</text>
<text x="205.6" y="27.9">14</text>
<text x="161.1" y="30.5">18</text>
<text x="164.8" y="31.2">AVCC</text>
<text x="186.4" y="31.2">(PCINT3/OC2A/MOSI)PB3</text>
<text x="190.7" y="33.8">(PCINT4/MISO)PB4</text>
<text x="205.6" y="30.5">15</text>
<text x="205.6" y="33">16</text>
<text x="205.6" y="35.6">17</text>
<text x="161.1" y="38.1">20</text>
<text x="164.8" y="38.9">AREF</text>
<text x="184.7" y="38.9">(PCINT6/XTAL1/TOSC1)PB6</text>
<text x="184.7" y="41.4">(PCINT7/XTAL2/TOSC2)PB7</text>
<text x="191.3" y="36.3">(PCINT5/SCK)PB5</text>
<text x="206" y="38.1">7</text>
<text x="206" y="40.6">8</text>
<text x="190.5" y="45.2">(PCINT8/ADC0)PC0</text>
<text x="190.5" y="47.7">(PCINT9/ADC1)PC1</text>
<text x="205.6" y="44.4">23</text>
<text x="205.6" y="47">24</text>
<text x="189.7" y="50.3">(PCINT10/ADC2)PC2</text>
<text x="189.7" y="52.8">(PCINT11/ADC3)PC3</text>
<text x="205.6" y="49.5">25</text>
<text x="205.6" y="52.1">26</text>
<text x="161.1" y="59.7">22</text>
<text x="161.1" y="57.1">19</text>
<text x="164.8" y="57.9">ADC6</text>
<text x="186.3" y="55.4">(PCINT12/SDA/ADC4)PC4</text>
<text x="186.5" y="57.9">(PCINT13/SCL/ADC5)PC5</text>
<text x="205.6" y="54.6">27</text>
<text x="205.6" y="57.1">28</text>
<text x="205.6" y="59.7">29</text>
<text x="164.8" y="60.4">ADC7</text>
<text x="188.8" y="60.4">(PCINT14/RESET)PC6</text>
<text x="190.6" y="64.3">(PCINT16/RXD)PD0</text>
<text x="205.6" y="63.5">30</text>
<text x="186.2" y="71.9">(PCINT19/OC2B/INT1)PD3</text>
<text x="190.5" y="69.3">(PCINT18/INT0)PD2</text>
<text x="190.7" y="66.8">(PCINT17/TXD)PD1</text>
<text x="205.6" y="66">31</text>
<text x="205.6" y="68.6">32</text>
<text x="206" y="71.1">1</text>
<text x="161.1" y="76.2">21</text>
<text x="164.8" y="77">GND</text>
<text x="187.6" y="77">(PCINT21/OC0B/T1)PD5</text>
<text x="188.5" y="74.4">(PCINT20/XCK/T0)PD4</text>
<text x="206" y="73.7">2</text>
<text x="206" y="76.2">9</text>
<text x="161.5" y="81.3">3</text>
<text x="161.5" y="78.7">5</text>
<text x="164.8" y="82">GND</text>
<text x="164.8" y="79.5">GND</text>
<text x="186" y="79.5">(PCINT22/OC0A/AIN0)PD6</text>
<text x="190.3" y="82">(PCINT23/AIN1)PD7</text>
<text x="205.6" y="78.7">10</text>
<text x="205.6" y="81.3">11</text>
<text x="193.4" y="86.5">ATMEGA328P-A</text>
<text x="157.6" y="109.9">C3</text>
<text x="157.8" y="114.6">10uF</text>
<text x="44.8" y="125.1">1K</text>
<text x="44.8" y="123.3">R1</text>
<text x="61.2" y="124.5">1</text>
<text x="67.6" y="124.5">2</text>
<text x="119" y="121.9">1</text>
<text x="119" y="124.5">3</text>
<text x="122.8" y="121.9">2</text>
<text x="122.8" y="124.5">4</text>
<text x="119" y="127">5</text>
<text x="122.8" y="127">6</text>
<text x="44.7" y="163.8">3</text>
<text x="47.8" y="164.6">VI</text>
<text x="56.9" y="164.6">VO</text>
<text x="61.2" y="163.8">2</text>
<text x="38.2" y="169.6">C1</text>
<text x="53.1" y="170.8" transform="rotate(-90 53.1 170.8)">1</text>
<text x="53.8" y="168.4" transform="rotate(-90 53.8 168.4)">GND</text>
<text x="70" y="169.6">C2</text>
<text x="38.6" y="174.3">100nF</text>
<text x="70.2" y="174.3">10uF</text>
</g>
<g font-size="1.1">
<text x="151" y="16.8">+3.3V</text>
<text x="46.9" y="47.3">+3.3V</text>
<text x="171.3" y="51.4">Housings_QFP:TQFP-32_7x7mm_Pitch0.8mm</text>
<text x="102.7" y="80.3">+3.3V</text>
<text x="31.6" y="89.2">+3.3V</text>
<text x="167.5" y="112.1">+3.3V</text>
<text x="31.6" y="117.2">+3.3V</text>
<text x="137" y="114.6">+3.3V</text>
<text x="148.1" y="116.1">Capacitors_SMD:C_0805_HandSoldering</text>
<text x="35.7" y="128.9">Resistors_SMD:R_0805_HandSoldering</text>
<text x="76.1" y="156.5">+3.3V</text>
<text x="28.8" y="175.8">Capacitors_SMD:C_0805_HandSoldering</text>
<text x="60.5" y="175.8">Capacitors_SMD:C_0805_HandSoldering</text>
</g>
<g font-size=".9">
<text x="260.1" y="21.2" transform="rotate(-90 260.1 21.2)">2</text>
<text x="260.1" y="28" transform="rotate(-90 260.1 28)">1</text>
<text x="262.3" y="24.1">3</text>
</g>
</svg>
